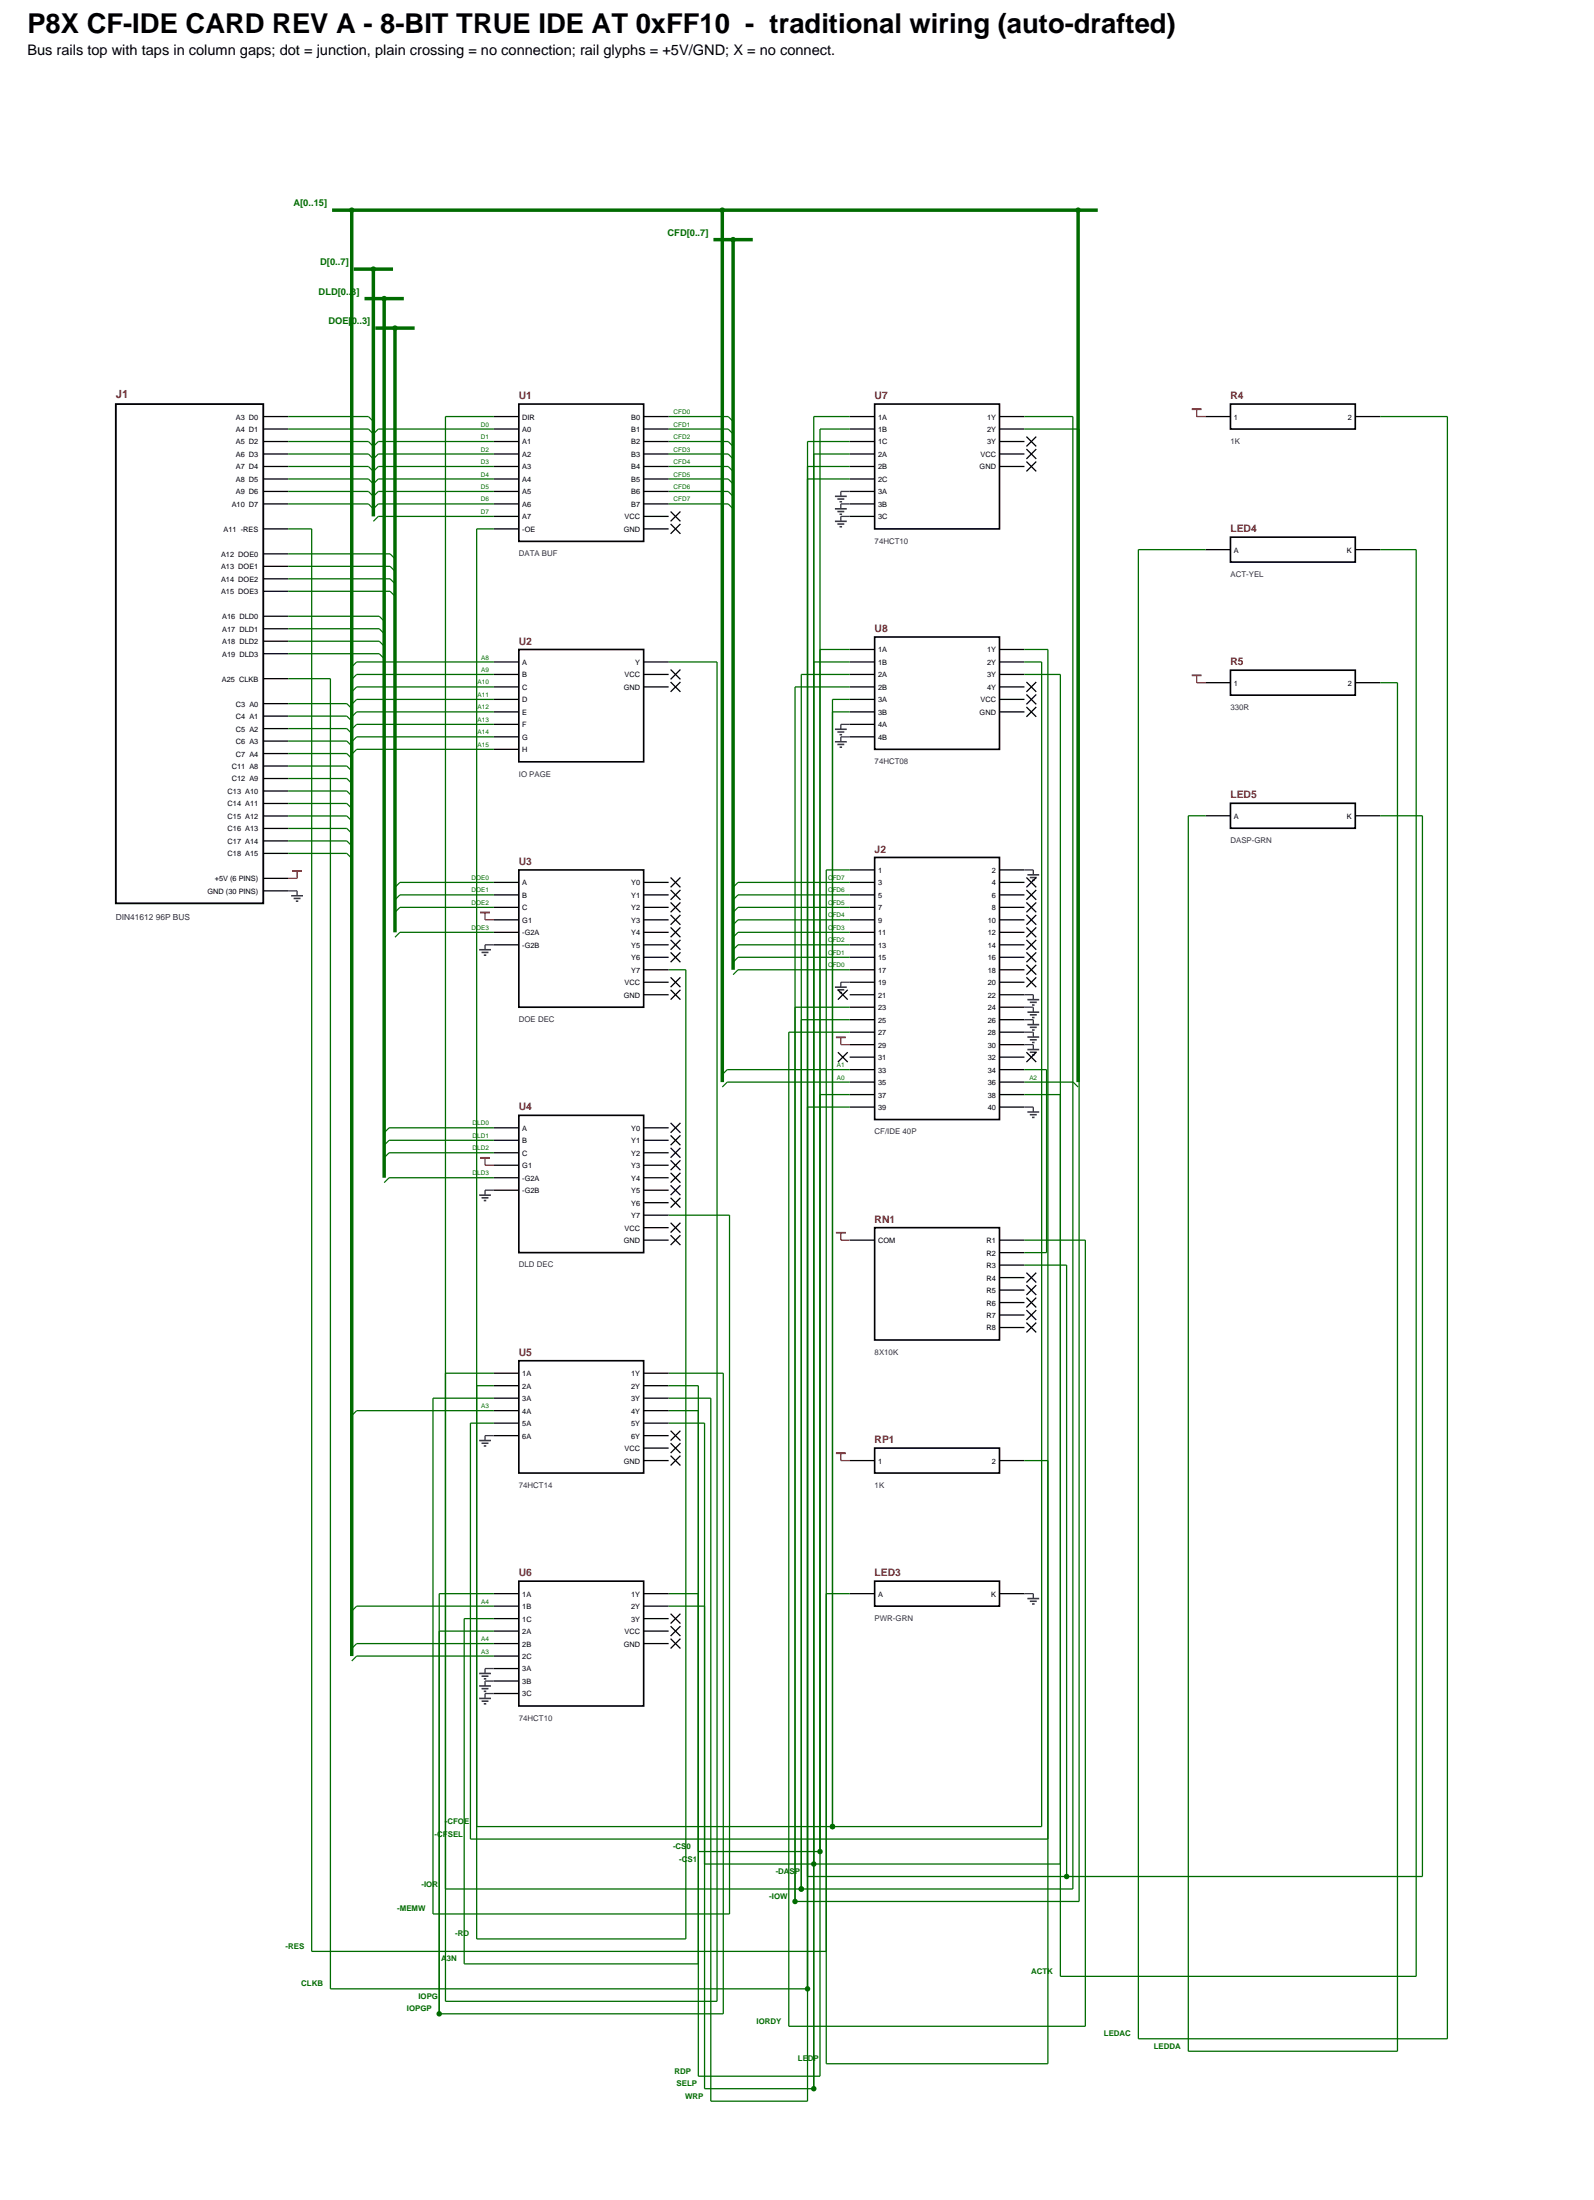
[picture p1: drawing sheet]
<svg xmlns="http://www.w3.org/2000/svg" width="308mm" height="425mm" viewBox="0 0 308 425" stroke-linecap="round" stroke-linejoin="round" font-family="sans-serif">
<g fill="none" stroke="#000" stroke-width=".32">
<path d="M100.3 78.1h24.1v26.6h-24.1zM169.1 78.1h24.1v24.1h-24.1zM237.9 78.1h24.1v4.8h-24.1zM237.9 103.8h24.1v4.9h-24.1zM100.3 125.6h24.1v21.7h-24.1zM169.1 123.1h24.1v21.8h-24.1zM237.9 129.6h24.1v4.8h-24.1zM237.9 155.3h24.1v4.8h-24.1zM100.3 168.2h24.1v26.5h-24.1zM169.1 165.8h24.1v50.6h-24.1zM100.3 215.6h24.1v26.6h-24.1zM169.1 237.3h24.1v21.8h-24.1z"/>
<path d="M100.3 263.1h24.1v21.7h-24.1zM169.1 280h24.1v4.8h-24.1zM100.3 305.7h24.1v24.1h-24.1zM169.1 305.7h24.1v4.8h-24.1z"/>
</g>
<g fill="none" stroke="#000" stroke-width=".25">
<path d="M50.9 80.5h4.8M50.9 82.9h4.8M50.9 85.4h4.8M50.9 87.8h4.8M50.9 90.2h4.8M50.9 92.6h4.8M50.9 95h4.8M50.9 97.4h4.8M95.5 80.5h4.8M95.5 82.9h4.8M95.5 85.4h4.8M95.5 87.8h4.8"/>
<path d="M95.5 90.2h4.8M95.5 92.6h4.8M95.5 95h4.8M95.5 97.4h4.8M95.5 99.8h4.8M124.4 80.5h4.8M124.4 82.9h4.8M124.4 85.4h4.8M124.4 87.8h4.8M124.4 90.2h4.8M124.4 92.6h4.8M124.4 95h4.8"/>
<path d="M124.4 97.4h4.8M124.4 99.8h4.8M164.2 80.5h4.9M164.2 82.9h4.9M164.2 85.4h4.9M164.2 87.8h4.9M164.2 90.2h4.9M164.2 92.6h4.9M164.2 95h4.9M164.2 97.4h4.9M164.2 99.8h4.9M193.2 80.5h4.8"/>
<path d="M193.2 82.9h4.8M193.2 85.4h4.8M193.2 87.8h4.8M193.2 90.2h4.8M233 80.5h4.9M262 80.5h4.8M50.9 102.2h4.8M50.9 107.1h4.8M50.9 109.5h4.8M50.9 111.9h4.8M50.9 114.3h4.8M50.9 119.1h4.8"/>
<path d="M95.5 102.2h4.8M124.4 102.2h4.8M233 106.3h4.9M262 106.3h4.8M50.9 121.6h4.8M50.9 124h4.8M50.9 126.4h4.8M50.9 131.2h4.8M50.9 136h4.8M50.9 138.4h4.8M95.5 128h4.8M95.5 130.4h4.8"/>
<path d="M95.5 132.8h4.8M95.5 135.2h4.8M95.5 137.6h4.8M124.4 128h4.8M124.4 130.4h4.8M124.4 132.8h4.8M164.2 128h4.9M164.2 130.4h4.9M164.2 132.8h4.9M164.2 135.2h4.9M164.2 137.6h4.9M164.2 125.6h4.9"/>
<path d="M193.2 128h4.8M193.2 130.4h4.8M193.2 132.8h4.8M193.2 135.2h4.8M193.2 137.6h4.8M193.2 125.6h4.8M233 132h4.9M262 132h4.8M50.9 140.9h4.8M50.9 143.3h4.8M50.9 145.7h4.8M50.9 148.1h4.8"/>
<path d="M50.9 150.5h4.8M50.9 152.9h4.8M50.9 155.3h4.8M50.9 157.7h4.8M95.5 140h4.8M95.5 142.5h4.8M95.5 144.9h4.8M164.2 140h4.9M164.2 142.5h4.9M233 157.7h4.9M262 157.7h4.8M50.9 160.2h4.8"/>
<path d="M50.9 162.6h4.8M50.9 165h4.8M50.9 169.8h4.8M50.9 172.2h4.8M95.5 170.6h4.8M95.5 173h4.8M95.5 175.4h4.8M95.5 177.8h4.8M124.4 170.6h4.8M124.4 173h4.8M124.4 175.4h4.8M124.4 177.8h4.8"/>
<path d="M164.2 170.6h4.9M164.2 173h4.9M164.2 175.4h4.9M164.2 177.8h4.9M164.2 168.2h4.9M193.2 170.6h4.8M193.2 173h4.8M193.2 175.4h4.8M193.2 177.8h4.8M193.2 168.2h4.8M95.5 180.2h4.8M95.5 182.7h4.8"/>
<path d="M124.4 180.2h4.8M124.4 182.7h4.8M124.4 185.1h4.8M124.4 187.5h4.8M124.4 189.9h4.8M124.4 192.3h4.8M164.2 180.2h4.9M164.2 182.7h4.9M164.2 185.1h4.9M164.2 187.5h4.9M164.2 189.9h4.9M164.2 192.3h4.9"/>
<path d="M164.2 194.7h4.9M164.2 197.1h4.9M164.2 199.5h4.9M193.2 180.2h4.8M193.2 182.7h4.8M193.2 185.1h4.8M193.2 187.5h4.8M193.2 189.9h4.8M193.2 192.3h4.8M193.2 194.7h4.8M193.2 197.1h4.8M193.2 199.5h4.8"/>
<path d="M95.5 218h4.8M124.4 218h4.8M164.2 202h4.9M164.2 204.4h4.9M164.2 206.8h4.9M164.2 209.2h4.9M164.2 211.6h4.9M164.2 214h4.9M193.2 202h4.8M193.2 204.4h4.8M193.2 206.8h4.8M193.2 209.2h4.8"/>
<path d="M193.2 211.6h4.8M193.2 214h4.8M95.5 220.4h4.8M95.5 222.9h4.8M95.5 225.3h4.8M95.5 227.7h4.8M95.5 230.1h4.8M124.4 220.4h4.8M124.4 222.9h4.8M124.4 225.3h4.8M124.4 227.7h4.8M124.4 230.1h4.8"/>
<path d="M124.4 232.5h4.8M124.4 234.9h4.8M124.4 237.3h4.8M124.4 239.8h4.8M164.2 239.8h4.9M193.2 239.8h4.8M193.2 242.2h4.8M193.2 244.6h4.8M193.2 247h4.8M193.2 249.4h4.8M193.2 251.8h4.8M193.2 254.2h4.8"/>
<path d="M193.2 256.6h4.8M95.5 265.5h4.8M95.5 267.9h4.8M95.5 270.3h4.8M95.5 272.7h4.8M95.5 275.1h4.8M95.5 277.5h4.8M124.4 265.5h4.8M124.4 267.9h4.8M124.4 270.3h4.8M124.4 272.7h4.8M124.4 275.1h4.8"/>
<path d="M124.4 277.5h4.8M124.4 280h4.8M124.4 282.4h4.8M164.2 282.4h4.9M193.2 282.4h4.8M95.5 308.1h4.8M95.5 310.5h4.8M95.5 312.9h4.8M95.5 315.3h4.8M95.5 317.7h4.8M124.4 308.1h4.8M124.4 310.5h4.8"/>
<path d="M124.4 312.9h4.8M124.4 315.3h4.8M124.4 317.7h4.8M164.2 308.1h4.9M193.2 308.1h4.8M95.5 320.2h4.8M95.5 322.6h4.8M95.5 325h4.8M95.5 327.4h4.8"/>
</g>
<path d="M22.4 78.1h28.5v96.5h-28.5z" fill="none" stroke="#000" stroke-width=".35"/>
<g fill="none" stroke="#006b00" stroke-width=".25">
<path d="M55.7 82.9h15.5M55.7 80.5h15.5M55.7 85.4h15.5M55.7 87.8h15.5M55.7 90.2h15.5M55.7 92.6h15.5M55.7 95h15.5M55.7 97.4h15.5M73.1 82.9h22.4M73.1 85.4h22.4M73.1 87.8h22.4M73.1 90.2h22.4"/>
<path d="M73.1 92.6h22.4M73.1 95h22.4M73.1 97.4h22.4M73.1 99.8h22.4M129.2 82.9h11.6M129.2 80.5h11.6M129.2 85.4h11.6M129.2 87.8h11.6M129.2 90.2h11.6M129.2 92.6h11.6M129.2 95h11.6M129.2 97.4h11.6"/>
<path d="M55.7 107.1h19.7M55.7 109.5h19.7M55.7 111.9h19.7M55.7 114.3h19.7M55.7 119.1h17.6M55.7 121.6h17.6M55.7 124h17.6M55.7 126.4h17.6M55.7 136h11.3M55.7 138.4h11.3M68.9 128h26.6M68.9 130.4h26.6"/>
<path d="M68.9 132.8h26.6M68.9 135.2h26.6M68.9 137.6h26.6M55.7 148.1h11.3M55.7 150.5h11.3M55.7 152.9h11.3M55.7 155.3h11.3M55.7 157.7h11.3M55.7 143.3h11.3M55.7 145.7h11.3M55.7 140.9h11.3M68.9 140h26.6"/>
<path d="M68.9 142.5h26.6M68.9 144.9h26.6M55.7 160.2h11.3M55.7 162.6h11.3M55.7 165h11.3M77.3 170.6h18.2M77.3 173h18.2M77.3 175.4h18.2M142.7 170.6h21.5M142.7 173h21.5M142.7 175.4h21.5M142.7 177.8h21.5"/>
<path d="M77.3 180.2h18.2M142.7 180.2h21.5M142.7 187.5h21.5M142.7 185.1h21.5M142.7 182.7h21.5M75.2 218h20.3M140.6 209.2h23.6M140.6 206.8h23.6M198 209.2h9.5M75.2 220.4h20.3M75.2 222.9h20.3M75.2 227.7h20.3"/>
<path d="M68.9 272.7h26.6M68.9 310.5h26.6M68.9 317.7h26.6M68.9 320.2h26.6"/>
</g>
<g fill="none" stroke="#006b00" stroke-width=".23">
<path d="M71.2 82.9l1 1 .9-1M71.2 80.5l1 1M71.2 85.4l1 .9 .9-.9M71.2 87.8l1 .9 .9-.9M71.2 90.2l1 .9 .9-.9M71.2 92.6l1 .9 .9-.9M71.2 95l1 1 .9-1M71.2 97.4l1 1 .9-1M73.1 99.8l-.9 1M140.8 80.5l.9 1M140.8 82.9l.9 1M140.8 85.4l.9 .9"/>
<path d="M140.8 87.8l.9 .9M140.8 90.2l.9 .9M140.8 92.6l.9 .9M140.8 95l.9 1M140.8 97.4l.9 1M73.3 119.1l1 1M75.4 107.1l1 .9M75.4 109.5l1 .9M75.4 111.9l1 .9M75.4 114.3l1 1M67 136l1 1M67 138.4l1 1"/>
<path d="M68.9 128l-.9 .9M68.9 130.4l-.9 .9M68.9 132.8l-.9 .9M68.9 135.2l-.9 1M68.9 137.6l-.9 1M73.3 121.6l1 .9M73.3 124l1 .9M73.3 126.4l1 .9M67 148.1l1 .9M67 150.5l1 1M67 152.9l1 1M67 155.3l1 1"/>
<path d="M67 157.7l1 1M67 143.3l1 .9M67 145.7l1 .9M67 140.9l1 .9M68.9 140l-.9 1M68.9 142.5l-.9 .9M68.9 144.9l-.9 .9M67 160.2l1 .9M67 162.6l1 .9M67 165l1 .9M77.3 170.6l-.9 .9M77.3 173l-.9 1"/>
<path d="M77.3 175.4l-.9 1M142.7 177.8l-1 1M142.7 175.4l-1 1M142.7 173l-1 1M142.7 170.6l-1 .9M77.3 180.2l-.9 1M142.7 187.5l-1 .9M142.7 185.1l-1 .9M142.7 182.7l-1 .9M142.7 180.2l-1 1M75.2 218l-.9 1M140.6 209.2l-1 .9"/>
<path d="M140.6 206.8l-1 .9M207.5 209.2l.9 .9M75.2 220.4l-.9 1M75.2 222.9l-.9 .9M75.2 227.7l-.9 .9M68.9 272.7l-.9 1M68.9 310.5l-.9 1M68.9 317.7l-.9 1M68.9 320.2l-.9 .9"/>
</g>
<path d="M68 40.6v279.6" fill="none" stroke="#006b00" stroke-width=".67" stroke-linecap="butt"/>
<circle cx="68" cy="40.6" r=".53" fill="#006b00"/>
<path d="M76.4 63.4v116.8" fill="none" stroke="#006b00" stroke-width=".67" stroke-linecap="butt"/>
<circle cx="76.4" cy="63.4" r=".53" fill="#006b00"/>
<path d="M74.3 57.7v170" fill="none" stroke="#006b00" stroke-width=".67" stroke-linecap="butt"/>
<circle cx="74.3" cy="57.7" r=".53" fill="#006b00"/>
<path d="M72.2 52v47.8" fill="none" stroke="#006b00" stroke-width=".67" stroke-linecap="butt"/>
<circle cx="72.2" cy="52" r=".53" fill="#006b00"/>
<path d="M141.7 46.3v141.2" fill="none" stroke="#006b00" stroke-width=".67" stroke-linecap="butt"/>
<circle cx="141.7" cy="46.3" r=".53" fill="#006b00"/>
<path d="M139.6 40.6v168.6" fill="none" stroke="#006b00" stroke-width=".67" stroke-linecap="butt"/>
<circle cx="139.6" cy="40.6" r=".53" fill="#006b00"/>
<path d="M208.4 40.6v168.6" fill="none" stroke="#006b00" stroke-width=".67" stroke-linecap="butt"/>
<circle cx="208.4" cy="40.6" r=".53" fill="#006b00"/>
<path d="M64.2 40.6h148M68.4 52h7.6M70.5 57.7h7.6M137.9 46.3h7.6M72.6 63.4h7.6" fill="none" stroke="#006b00" stroke-width=".67" stroke-linecap="butt"/>
<g fill="none" stroke="#006b00" stroke-width=".25">
<path d="M95.5 80.5h-9.4v306.4h52.5v-258.9h-9.4M156.1 90.2h8.1M156.1 92.6h8.1M157.3 87.8h6.9M164.2 82.9h-5.7v318.5M164.2 85.4h-8.1v320.8M164.2 80.5h-6.9v323.3M198 82.9h10.6v284.7M198 80.5h9.4v284.7M266.8 80.5h13v313.6M55.7 102.2h4.5v275.1M95.5 102.2h-3.4v272.6"/>
<path d="M233 106.3h-13v287.8M266.8 106.3h7v275.8M55.7 131.2h8.2v253.3M157.3 128h6.9M158.5 125.6h5.7M160.9 137.6h3.3M164.2 130.4h-9.3v234.8M164.2 132.8h-10.5v234.8M164.2 135.2h-3.3v217.9M198 128h3.4v225.1M198 125.6h4.6v273.4M198 130.4h7v251.7"/>
<path d="M266.8 132h3.3v264.6M233 157.7h-3.3v238.9M266.8 157.7h8.2v205.1M164.2 168.2h-4.5v230.8M129.2 187.5h3.4v187.3M153.7 194.7h10.5M154.9 197.1h9.3M164.2 199.5h-11.7v192.2M156.1 214h8.1M158.5 211.6h5.7M198 206.8h4.3v35.4h-4.3M198 211.6h7"/>
<path d="M129.2 234.9h11.8v135.1M198 239.8h11.8v151.9M198 244.6h8.2v118.2M86.1 265.5h9.4M92.1 267.9h3.4M95.5 270.3h-11.8v99.7M95.5 275.1h-4.6v80.4M129.2 265.5h10.6v123.8h-54.9v-81.2h10.6M129.2 267.9h5.8v133.5M129.2 270.3h8.2v135.9M129.2 272.7h5.8M129.2 275.1h7v128.7"/>
<path d="M198 282.4h4.6M84.9 315.3h10.6M95.5 312.9h-5.8v66.8M129.2 308.1h5.8M129.2 310.5h7M159.7 308.1h4.5"/>
</g>
<path d="M231.3 79.1v1.4h1.7M231.3 130.6v1.4h1.7M93.8 176.4v1.4h1.7M162.5 200.5v1.5h1.7M93.8 223.8v1.5h1.7M162.5 238.3v1.5h1.7M162.5 280.9v1.5h1.7" fill="none" stroke="#b81414" stroke-width=".25"/>
<path d="M230.4 79.1h1.9M230.4 130.6h1.9M92.8 176.4h1.9M161.6 200.5h1.9M92.8 223.8h1.9M161.6 238.3h1.9M161.6 280.9h1.9" fill="none" stroke="#b81414" stroke-width=".35"/>
<g fill="none" stroke="#0000a6" stroke-width=".25">
<path d="M164.2 95h-1.7v1M164.2 97.4h-1.7v1M164.2 99.8h-1.7v1M164.2 140h-1.7v1M164.2 142.5h-1.7v.9M198 168.2h1.7v.9M95.5 182.7h-1.7v.9M164.2 189.9h-1.7v.9M198 199.5h1.7v1M198 192.3h1.7v1M198 194.7h1.7v1M198 197.1h1.7v1"/>
<path d="M198 202h1.7v.9M198 214h1.7v1M95.5 230.1h-1.7v.9M95.5 277.5h-1.7v1M198 308.1h1.7v.9M95.5 322.6h-1.7v.9M95.5 325h-1.7v.9M95.5 327.4h-1.7v.9"/>
</g>
<g fill="none" stroke="#0000a6" stroke-width=".3">
<path d="M161.4 96h2.3M161.4 98.4h2.3M161.9 96.5h1.3M161.9 98.9h1.3M162.3 97h.5M162.3 99.4h.5M161.4 100.8h2.3M161.9 101.3h1.3M162.3 101.8h.5M161.4 141h2.3M161.4 143.4h2.3M161.9 141.5h1.3"/>
<path d="M161.9 143.9h1.3M162.3 142h.5M162.3 144.4h.5M198.6 169.1h2.3M199.1 169.7h1.3M199.5 170.2h.5M92.6 183.6h2.3M93.1 184.1h1.3M93.5 184.7h.5M161.4 190.8h2.3M161.9 191.4h1.3M162.3 191.9h.5"/>
<path d="M198.6 193.3h2.3M198.6 195.7h2.3M198.6 198.1h2.3M199.1 193.8h1.3M199.1 196.2h1.3M199.1 198.6h1.3M199.5 194.3h.5M199.5 196.7h.5M199.5 199.1h.5M198.6 200.5h2.3M198.6 202.9h2.3M198.6 215h2.3"/>
<path d="M199.1 201h1.3M199.1 203.4h1.3M199.1 215.5h1.3M199.5 201.5h.5M199.5 204h.5M199.5 216h.5M92.6 231h2.3M93.1 231.6h1.3M93.5 232.1h.5M92.6 278.5h2.3M93.1 279h1.3M93.5 279.5h.5"/>
<path d="M198.6 309h2.3M199.1 309.6h1.3M199.5 310.1h.5M92.6 323.5h2.3M92.6 325.9h2.3M92.6 328.3h2.3M93.1 324h1.3M93.1 326.5h1.3M93.1 328.9h1.3M93.5 324.6h.5M93.5 327h.5M93.5 329.4h.5"/>
</g>
<circle cx="84.9" cy="389.3" r=".53" fill="#006b00"/>
<path d="M135 358h23.5M83.7 370h57.3M89.7 379.7h45.3M92.1 374.8h40.5M135 401.4h23.5M137.4 406.2h18.7" fill="none" stroke="#006b00" stroke-width=".25"/>
<circle cx="158.5" cy="358" r=".53" fill="#006b00"/>
<path d="M136.2 360.4h68.8" fill="none" stroke="#006b00" stroke-width=".25"/>
<circle cx="157.3" cy="360.4" r=".53" fill="#006b00"/>
<path d="M90.9 355.5h111.7M136.2 403.8h21.1" fill="none" stroke="#006b00" stroke-width=".25"/>
<circle cx="157.3" cy="403.8" r=".53" fill="#006b00"/>
<path d="M63.9 384.5h92.2" fill="none" stroke="#006b00" stroke-width=".25"/>
<circle cx="156.1" cy="384.5" r=".53" fill="#006b00"/>
<path d="M86.1 365.2h121.3" fill="none" stroke="#006b00" stroke-width=".25"/>
<circle cx="154.9" cy="365.2" r=".53" fill="#006b00"/>
<path d="M153.7 367.6h54.9" fill="none" stroke="#006b00" stroke-width=".25"/>
<circle cx="153.7" cy="367.6" r=".53" fill="#006b00"/>
<path d="M92.1 353.1h109.3" fill="none" stroke="#006b00" stroke-width=".25"/>
<circle cx="160.9" cy="353.1" r=".53" fill="#006b00"/>
<path d="M60.2 377.3h99.5M156.1 362.8h118.9M152.5 391.7h57.3M205 382.1h68.8" fill="none" stroke="#006b00" stroke-width=".25"/>
<circle cx="206.2" cy="362.8" r=".53" fill="#006b00"/>
<path d="M159.7 399h42.9M220 394.1h59.8M229.7 396.6h40.4" fill="none" stroke="#006b00" stroke-width=".25"/>
<path d="M57.4 168.4v1.4h-1.7" fill="none" stroke="#b81414" stroke-width=".25"/>
<path d="M56.5 168.4h1.9" fill="none" stroke="#b81414" stroke-width=".35"/>
<path d="M55.7 172.2h1.7v1" fill="none" stroke="#0000a6" stroke-width=".25"/>
<path d="M56.3 173.2h2.3M56.8 173.7h1.3M57.2 174.2h.5" fill="none" stroke="#0000a6" stroke-width=".3"/>
<g fill="none" stroke="#000" stroke-width=".25">
<path d="M129.6 98.9l1.9 1.9M131.5 98.9l-1.9 1.9M198.4 84.4l1.9 1.9M198.4 86.8l1.9 1.9M198.4 89.2l1.9 1.9M200.3 84.4l-1.9 1.9M200.3 86.8l-1.9 1.9M200.3 89.2l-1.9 1.9M129.6 101.3l1.9 1.9M131.5 101.3l-1.9 1.9M129.6 129.4l1.9 1.9M129.6 131.8l1.9 1.9"/>
<path d="M131.5 129.4l-1.9 1.9M131.5 131.8l-1.9 1.9M198.4 131.8l1.9 1.9M198.4 134.3l1.9 1.9M198.4 136.7l1.9 1.9M200.3 131.8l-1.9 1.9M200.3 134.3l-1.9 1.9M200.3 136.7l-1.9 1.9M129.6 169.6l1.9 1.9M129.6 172.1l1.9 1.9M129.6 174.5l1.9 1.9M129.6 176.9l1.9 1.9"/>
<path d="M129.6 179.3l1.9 1.9M131.5 169.6l-1.9 1.9M131.5 172.1l-1.9 1.9M131.5 174.5l-1.9 1.9M131.5 176.9l-1.9 1.9M131.5 179.3l-1.9 1.9M198.4 169.6l1.9 1.9M198.4 172.1l1.9 1.9M198.4 174.5l1.9 1.9M198.4 176.9l1.9 1.9M198.4 179.3l1.9 1.9M200.3 169.6l-1.9 1.9"/>
<path d="M200.3 172.1l-1.9 1.9M200.3 174.5l-1.9 1.9M200.3 176.9l-1.9 1.9M200.3 179.3l-1.9 1.9M129.6 181.7l1.9 1.9M129.6 184.1l1.9 1.9M129.6 188.9l1.9 1.9M129.6 191.4l1.9 1.9M131.5 181.7l-1.9 1.9M131.5 184.1l-1.9 1.9M131.5 188.9l-1.9 1.9M131.5 191.4l-1.9 1.9"/>
<path d="M162 191.4l1.9 1.9M163.9 191.4l-1.9 1.9M198.4 181.7l1.9 1.9M198.4 184.1l1.9 1.9M198.4 186.5l1.9 1.9M198.4 188.9l1.9 1.9M200.3 181.7l-1.9 1.9M200.3 184.1l-1.9 1.9M200.3 186.5l-1.9 1.9M200.3 188.9l-1.9 1.9M129.6 217.1l1.9 1.9M129.6 219.5l1.9 1.9"/>
<path d="M131.5 217.1l-1.9 1.9M131.5 219.5l-1.9 1.9M162 203.4l1.9 1.9M163.9 203.4l-1.9 1.9M198.4 203.4l1.9 1.9M200.3 203.4l-1.9 1.9M129.6 221.9l1.9 1.9M129.6 224.3l1.9 1.9M129.6 226.7l1.9 1.9M129.6 229.1l1.9 1.9M129.6 231.6l1.9 1.9M129.6 236.4l1.9 1.9"/>
<path d="M129.6 238.8l1.9 1.9M131.5 221.9l-1.9 1.9M131.5 224.3l-1.9 1.9M131.5 226.7l-1.9 1.9M131.5 229.1l-1.9 1.9M131.5 231.6l-1.9 1.9M131.5 236.4l-1.9 1.9M131.5 238.8l-1.9 1.9M198.4 246l1.9 1.9M198.4 248.5l1.9 1.9M198.4 250.9l1.9 1.9M198.4 253.3l1.9 1.9"/>
<path d="M198.4 255.7l1.9 1.9M200.3 246l-1.9 1.9M200.3 248.5l-1.9 1.9M200.3 250.9l-1.9 1.9M200.3 253.3l-1.9 1.9M200.3 255.7l-1.9 1.9M129.6 276.6l1.9 1.9M129.6 279l1.9 1.9M131.5 276.6l-1.9 1.9M131.5 279l-1.9 1.9M129.6 281.4l1.9 1.9M131.5 281.4l-1.9 1.9"/>
<path d="M129.6 312l1.9 1.9M129.6 314.4l1.9 1.9M129.6 316.8l1.9 1.9M131.5 312l-1.9 1.9M131.5 314.4l-1.9 1.9M131.5 316.8l-1.9 1.9"/>
</g>
<text font-size="5.3" x="5.3" y="6.3">P8X CF-IDE CARD REV A - 8-BIT TRUE IDE AT 0xFF10 - traditional wiring (auto-drafted)</text>
<text font-size="2.8" x="5.3" y="10.6">Bus rails top with taps in column gaps; dot = junction, plain crossing = no connection; rail glyphs = +5V/GND; X = no connect.</text>
<text font-size="2.2" fill="#b81414" x="22.4" y="77">J1</text>
<g font-size="2" fill="#b81414">
<text x="100.3" y="77.2">U1</text>
<text x="169.1" y="77.2">U7</text>
<text x="237.9" y="77.2">R4</text>
<text x="237.9" y="102.9">LED4</text>
<text x="100.3" y="124.6">U2</text>
<text x="169.1" y="122.2">U8</text>
<text x="237.9" y="128.6">R5</text>
<text x="237.9" y="154.3">LED5</text>
<text x="100.3" y="167.2">U3</text>
<text x="169.1" y="164.8">J2</text>
<text x="100.3" y="214.7">U4</text>
<text x="169.1" y="236.4">RN1</text>
<text x="100.3" y="262.1">U5</text>
<text x="169.1" y="279">RP1</text>
<text x="100.3" y="304.7">U6</text>
<text x="169.1" y="304.7">LED3</text>
</g>
<g font-size="1.8" fill="#006b00">
<text x="56.7" y="39.9">A[0..15]</text>
<text x="129" y="45.6">CFD[0..7]</text>
<text x="61.9" y="51.3">D[0..7]</text>
<text x="61.6" y="57">DLD[0..3]</text>
<text x="63.5" y="62.7">DOE[0..3]</text>
</g>
<text font-size="1.6" fill="#0000a6" x="22.4" y="177.9">DIN41612 96P BUS</text>
<g font-size="1.5" fill="#0000a6">
<text x="237.9" y="85.8">1K</text>
<text x="100.3" y="107.5">DATA BUF</text>
<text x="169.1" y="105.1">74HCT10</text>
<text x="237.9" y="111.5">ACT-YEL</text>
<text x="237.9" y="137.2">330R</text>
<text x="169.1" y="147.7">74HCT08</text>
<text x="100.3" y="150.1">IO PAGE</text>
<text x="237.9" y="163">DASP-GRN</text>
<text x="100.3" y="197.6">DOE DEC</text>
<text x="169.1" y="219.3">CF/IDE 40P</text>
<text x="100.3" y="245">DLD DEC</text>
<text x="169.1" y="261.9">8X10K</text>
<text x="100.3" y="287.6">74HCT14</text>
<text x="169.1" y="287.6">1K</text>
<text x="169.1" y="313.4">PWR-GRN</text>
<text x="100.3" y="332.7">74HCT10</text>
</g>
<g font-size="1.5" fill="#006b00">
<text x="86" y="352.6">-CFOE</text>
<text x="84" y="355.1">-CFSEL</text>
<text x="130.1" y="357.5">-CS0</text>
<text x="131.3" y="359.9">-CS1</text>
<text x="81.5" y="364.7">-IOR</text>
<text x="149.9" y="362.3">-DASP</text>
<text x="76.8" y="369.5">-MEMW</text>
<text x="148.7" y="367.1">-IOW</text>
<text x="55.2" y="376.8">-RES</text>
<text x="88" y="374.4">-RD</text>
<text x="85.3" y="379.2">A3N</text>
<text x="199.3" y="381.6">ACTK</text>
<text x="58.2" y="384">CLKB</text>
<text x="78.7" y="388.8">IOPGP</text>
<text x="80.9" y="386.4">IOPG</text>
<text x="146.2" y="391.3">IORDY</text>
<text x="213.4" y="393.7">LEDAC</text>
<text x="130.4" y="400.9">RDP</text>
<text x="154.2" y="398.5">LEDP</text>
<text x="223" y="396.1">LEDDA</text>
<text x="130.8" y="403.3">SELP</text>
<text x="132.4" y="405.7">WRP</text>
</g>
<g font-size="1.4">
<text x="45.6" y="81.1">A3 D0</text>
<text x="45.6" y="83.5">A4 D1</text>
<text x="101" y="81.1">DIR</text>
<text x="101" y="83.5">A0</text>
<text x="122" y="81.1">B0</text>
<text x="122" y="83.5">B1</text>
<text x="169.7" y="81.1">1A</text>
<text x="169.7" y="83.5">1B</text>
<text x="190.8" y="81.1">1Y</text>
<text x="190.8" y="83.5">2Y</text>
<text x="238.5" y="81.1">1</text>
<text x="260.5" y="81.1">2</text>
<text x="45.6" y="85.9">A5 D2</text>
<text x="45.6" y="88.3">A6 D3</text>
<text x="101" y="85.9">A1</text>
<text x="101" y="88.3">A2</text>
<text x="122" y="85.9">B2</text>
<text x="122" y="88.3">B3</text>
<text x="169.7" y="85.9">1C</text>
<text x="169.7" y="88.3">2A</text>
<text x="189.5" y="88.3">VCC</text>
<text x="190.8" y="85.9">3Y</text>
<text x="45.6" y="90.8">A7 D4</text>
<text x="45.6" y="93.2">A8 D5</text>
<text x="45.6" y="95.6">A9 D6</text>
<text x="101" y="90.8">A3</text>
<text x="101" y="93.2">A4</text>
<text x="101" y="95.6">A5</text>
<text x="122" y="90.8">B4</text>
<text x="122" y="93.2">B5</text>
<text x="122" y="95.6">B6</text>
<text x="169.7" y="90.8">2B</text>
<text x="169.7" y="93.2">2C</text>
<text x="169.7" y="95.6">3A</text>
<text x="189.4" y="90.8">GND</text>
<text x="44.8" y="98">A10 D7</text>
<text x="101" y="98">A6</text>
<text x="101" y="100.4">A7</text>
<text x="120.7" y="100.4">VCC</text>
<text x="122" y="98">B7</text>
<text x="169.7" y="98">3B</text>
<text x="169.7" y="100.4">3C</text>
<text x="42.7" y="107.6">A12 DOE0</text>
<text x="43.2" y="102.8">A11 -RES</text>
<text x="101" y="102.8">-OE</text>
<text x="120.6" y="102.8">GND</text>
<text x="238.5" y="106.8">A</text>
<text x="260.4" y="106.8">K</text>
<text x="42.7" y="110.1">A13 DOE1</text>
<text x="42.7" y="112.5">A14 DOE2</text>
<text x="42.7" y="114.9">A15 DOE3</text>
<text x="43" y="119.7">A16 DLD0</text>
<text x="43" y="122.1">A17 DLD1</text>
<text x="43" y="124.5">A18 DLD2</text>
<text x="42.9" y="131.8">A25 CLKB</text>
<text x="43" y="126.9">A19 DLD3</text>
<text x="101" y="128.5">A</text>
<text x="101" y="131">B</text>
<text x="120.7" y="131">VCC</text>
<text x="122.8" y="128.5">Y</text>
<text x="169.7" y="126.1">1A</text>
<text x="169.7" y="128.5">1B</text>
<text x="169.7" y="131">2A</text>
<text x="190.8" y="126.1">1Y</text>
<text x="190.8" y="128.5">2Y</text>
<text x="190.8" y="131">3Y</text>
<text x="45.6" y="136.6">C3 A0</text>
<text x="101" y="133.4">C</text>
<text x="101" y="135.8">D</text>
<text x="120.6" y="133.4">GND</text>
<text x="169.7" y="133.4">2B</text>
<text x="169.7" y="135.8">3A</text>
<text x="189.5" y="135.8">VCC</text>
<text x="190.8" y="133.4">4Y</text>
<text x="238.5" y="132.6">1</text>
<text x="260.5" y="132.6">2</text>
<text x="45.6" y="139">C4 A1</text>
<text x="45.6" y="141.4">C5 A2</text>
<text x="45.6" y="143.8">C6 A3</text>
<text x="101" y="138.2">E</text>
<text x="101" y="140.6">F</text>
<text x="101" y="143">G</text>
<text x="169.7" y="138.2">3B</text>
<text x="169.7" y="140.6">4A</text>
<text x="169.7" y="143">4B</text>
<text x="189.4" y="138.2">GND</text>
<text x="44.8" y="148.7">C11 A8</text>
<text x="45.6" y="146.3">C7 A4</text>
<text x="101" y="145.4">H</text>
<text x="44" y="153.5">C13 A10</text>
<text x="44" y="155.9">C14 A11</text>
<text x="44.8" y="151.1">C12 A9</text>
<text x="44" y="158.3">C15 A12</text>
<text x="44" y="160.7">C16 A13</text>
<text x="238.5" y="158.3">A</text>
<text x="260.4" y="158.3">K</text>
<text x="44" y="163.1">C17 A14</text>
<text x="44" y="165.6">C18 A15</text>
<text x="40.1" y="172.8">GND (30 PINS)</text>
<text x="41.5" y="170.4">+5V (6 PINS)</text>
<text x="101" y="171.2">A</text>
<text x="101" y="173.6">B</text>
<text x="122" y="171.2">Y0</text>
<text x="122" y="173.6">Y1</text>
<text x="169.7" y="168.7">1</text>
<text x="169.7" y="171.2">3</text>
<text x="169.7" y="173.6">5</text>
<text x="191.7" y="168.7">2</text>
<text x="191.7" y="171.2">4</text>
<text x="191.7" y="173.6">6</text>
<text x="101" y="176">C</text>
<text x="101" y="178.4">G1</text>
<text x="122" y="176">Y2</text>
<text x="122" y="178.4">Y3</text>
<text x="169.7" y="176">7</text>
<text x="169.7" y="178.4">9</text>
<text x="191" y="178.4">10</text>
<text x="191.7" y="176">8</text>
<text x="101" y="180.8">-G2A</text>
<text x="101" y="183.2">-G2B</text>
<text x="122" y="180.8">Y4</text>
<text x="122" y="183.2">Y5</text>
<text x="122" y="185.6">Y6</text>
<text x="169.7" y="180.8">11</text>
<text x="169.7" y="183.2">13</text>
<text x="169.7" y="185.6">15</text>
<text x="191" y="180.8">12</text>
<text x="191" y="183.2">14</text>
<text x="191" y="185.6">16</text>
<text x="120.7" y="190.5">VCC</text>
<text x="122" y="188.1">Y7</text>
<text x="169.7" y="188.1">17</text>
<text x="169.7" y="190.5">19</text>
<text x="191" y="188.1">18</text>
<text x="191" y="190.5">20</text>
<text x="120.6" y="192.9">GND</text>
<text x="169.7" y="192.9">21</text>
<text x="169.7" y="195.3">23</text>
<text x="169.7" y="197.7">25</text>
<text x="191" y="192.9">22</text>
<text x="191" y="195.3">24</text>
<text x="191" y="197.7">26</text>
<text x="169.7" y="200.1">27</text>
<text x="169.7" y="202.5">29</text>
<text x="191" y="200.1">28</text>
<text x="191" y="202.5">30</text>
<text x="169.7" y="204.9">31</text>
<text x="169.7" y="207.4">33</text>
<text x="169.7" y="209.8">35</text>
<text x="191" y="204.9">32</text>
<text x="191" y="207.4">34</text>
<text x="191" y="209.8">36</text>
<text x="169.7" y="212.2">37</text>
<text x="169.7" y="214.6">39</text>
<text x="191" y="212.2">38</text>
<text x="191" y="214.6">40</text>
<text x="101" y="218.6">A</text>
<text x="101" y="221">B</text>
<text x="122" y="218.6">Y0</text>
<text x="122" y="221">Y1</text>
<text x="101" y="223.4">C</text>
<text x="101" y="225.8">G1</text>
<text x="122" y="223.4">Y2</text>
<text x="122" y="225.8">Y3</text>
<text x="101" y="228.3">-G2A</text>
<text x="101" y="230.7">-G2B</text>
<text x="122" y="228.3">Y4</text>
<text x="122" y="230.7">Y5</text>
<text x="122" y="233.1">Y6</text>
<text x="120.7" y="237.9">VCC</text>
<text x="122" y="235.5">Y7</text>
<text x="120.6" y="240.3">GND</text>
<text x="169.7" y="240.3">COM</text>
<text x="190.7" y="240.3">R1</text>
<text x="190.7" y="242.7">R2</text>
<text x="190.7" y="245.1">R3</text>
<text x="190.7" y="247.6">R4</text>
<text x="190.7" y="250">R5</text>
<text x="190.7" y="252.4">R6</text>
<text x="190.7" y="254.8">R7</text>
<text x="190.7" y="257.2">R8</text>
<text x="101" y="266">1A</text>
<text x="101" y="268.5">2A</text>
<text x="122" y="266">1Y</text>
<text x="122" y="268.5">2Y</text>
<text x="101" y="270.9">3A</text>
<text x="101" y="273.3">4A</text>
<text x="101" y="275.7">5A</text>
<text x="122" y="270.9">3Y</text>
<text x="122" y="273.3">4Y</text>
<text x="122" y="275.7">5Y</text>
<text x="101" y="278.1">6A</text>
<text x="120.7" y="280.5">VCC</text>
<text x="122" y="278.1">6Y</text>
<text x="120.6" y="282.9">GND</text>
<text x="169.7" y="282.9">1</text>
<text x="191.7" y="282.9">2</text>
<text x="101" y="308.7">1A</text>
<text x="101" y="311.1">1B</text>
<text x="122" y="308.7">1Y</text>
<text x="122" y="311.1">2Y</text>
<text x="169.7" y="308.7">A</text>
<text x="191.6" y="308.7">K</text>
<text x="101" y="313.5">1C</text>
<text x="101" y="315.9">2A</text>
<text x="120.7" y="315.9">VCC</text>
<text x="122" y="313.5">3Y</text>
<text x="101" y="318.3">2B</text>
<text x="101" y="320.7">2C</text>
<text x="101" y="323.1">3A</text>
<text x="120.6" y="318.3">GND</text>
<text x="101" y="325.6">3B</text>
<text x="101" y="328">3C</text>
</g>
<g font-size="1.2" fill="#006b00">
<text x="92.9" y="82.5">D0</text>
<text x="130.2" y="80.1">CFD0</text>
<text x="130.2" y="82.5">CFD1</text>
<text x="92.9" y="84.9">D1</text>
<text x="92.9" y="87.3">D2</text>
<text x="92.9" y="89.7">D3</text>
<text x="130.2" y="84.9">CFD2</text>
<text x="130.2" y="87.3">CFD3</text>
<text x="130.2" y="89.7">CFD4</text>
<text x="92.9" y="92.1">D4</text>
<text x="92.9" y="94.5">D5</text>
<text x="130.2" y="92.1">CFD5</text>
<text x="130.2" y="94.5">CFD6</text>
<text x="92.9" y="96.9">D6</text>
<text x="92.9" y="99.4">D7</text>
<text x="130.2" y="96.9">CFD7</text>
<text x="93" y="127.5">A8</text>
<text x="93" y="129.9">A9</text>
<text x="92.3" y="132.3">A10</text>
<text x="92.3" y="134.7">A11</text>
<text x="92.3" y="137.2">A12</text>
<text x="92.3" y="139.6">A13</text>
<text x="92.3" y="142">A14</text>
<text x="92.3" y="144.4">A15</text>
<text x="91.2" y="170.1">DOE0</text>
<text x="91.2" y="172.5">DOE1</text>
<text x="160.1" y="172.5">CFD6</text>
<text x="160.1" y="170.1">CFD7</text>
<text x="91.2" y="174.9">DOE2</text>
<text x="91.2" y="179.8">DOE3</text>
<text x="160.1" y="179.8">CFD3</text>
<text x="160.1" y="177.4">CFD4</text>
<text x="160.1" y="174.9">CFD5</text>
<text x="160.1" y="184.6">CFD1</text>
<text x="160.1" y="182.2">CFD2</text>
<text x="160.1" y="187">CFD0</text>
<text x="161.8" y="208.7">A0</text>
<text x="161.8" y="206.3">A1</text>
<text x="199" y="208.7">A2</text>
<text x="91.4" y="217.6">DLD0</text>
<text x="91.4" y="220">DLD1</text>
<text x="91.4" y="222.4">DLD2</text>
<text x="91.4" y="227.2">DLD3</text>
<text x="93" y="272.2">A3</text>
<text x="93" y="310">A4</text>
<text x="93" y="317.3">A4</text>
<text x="93" y="319.7">A3</text>
</g>
</svg>
